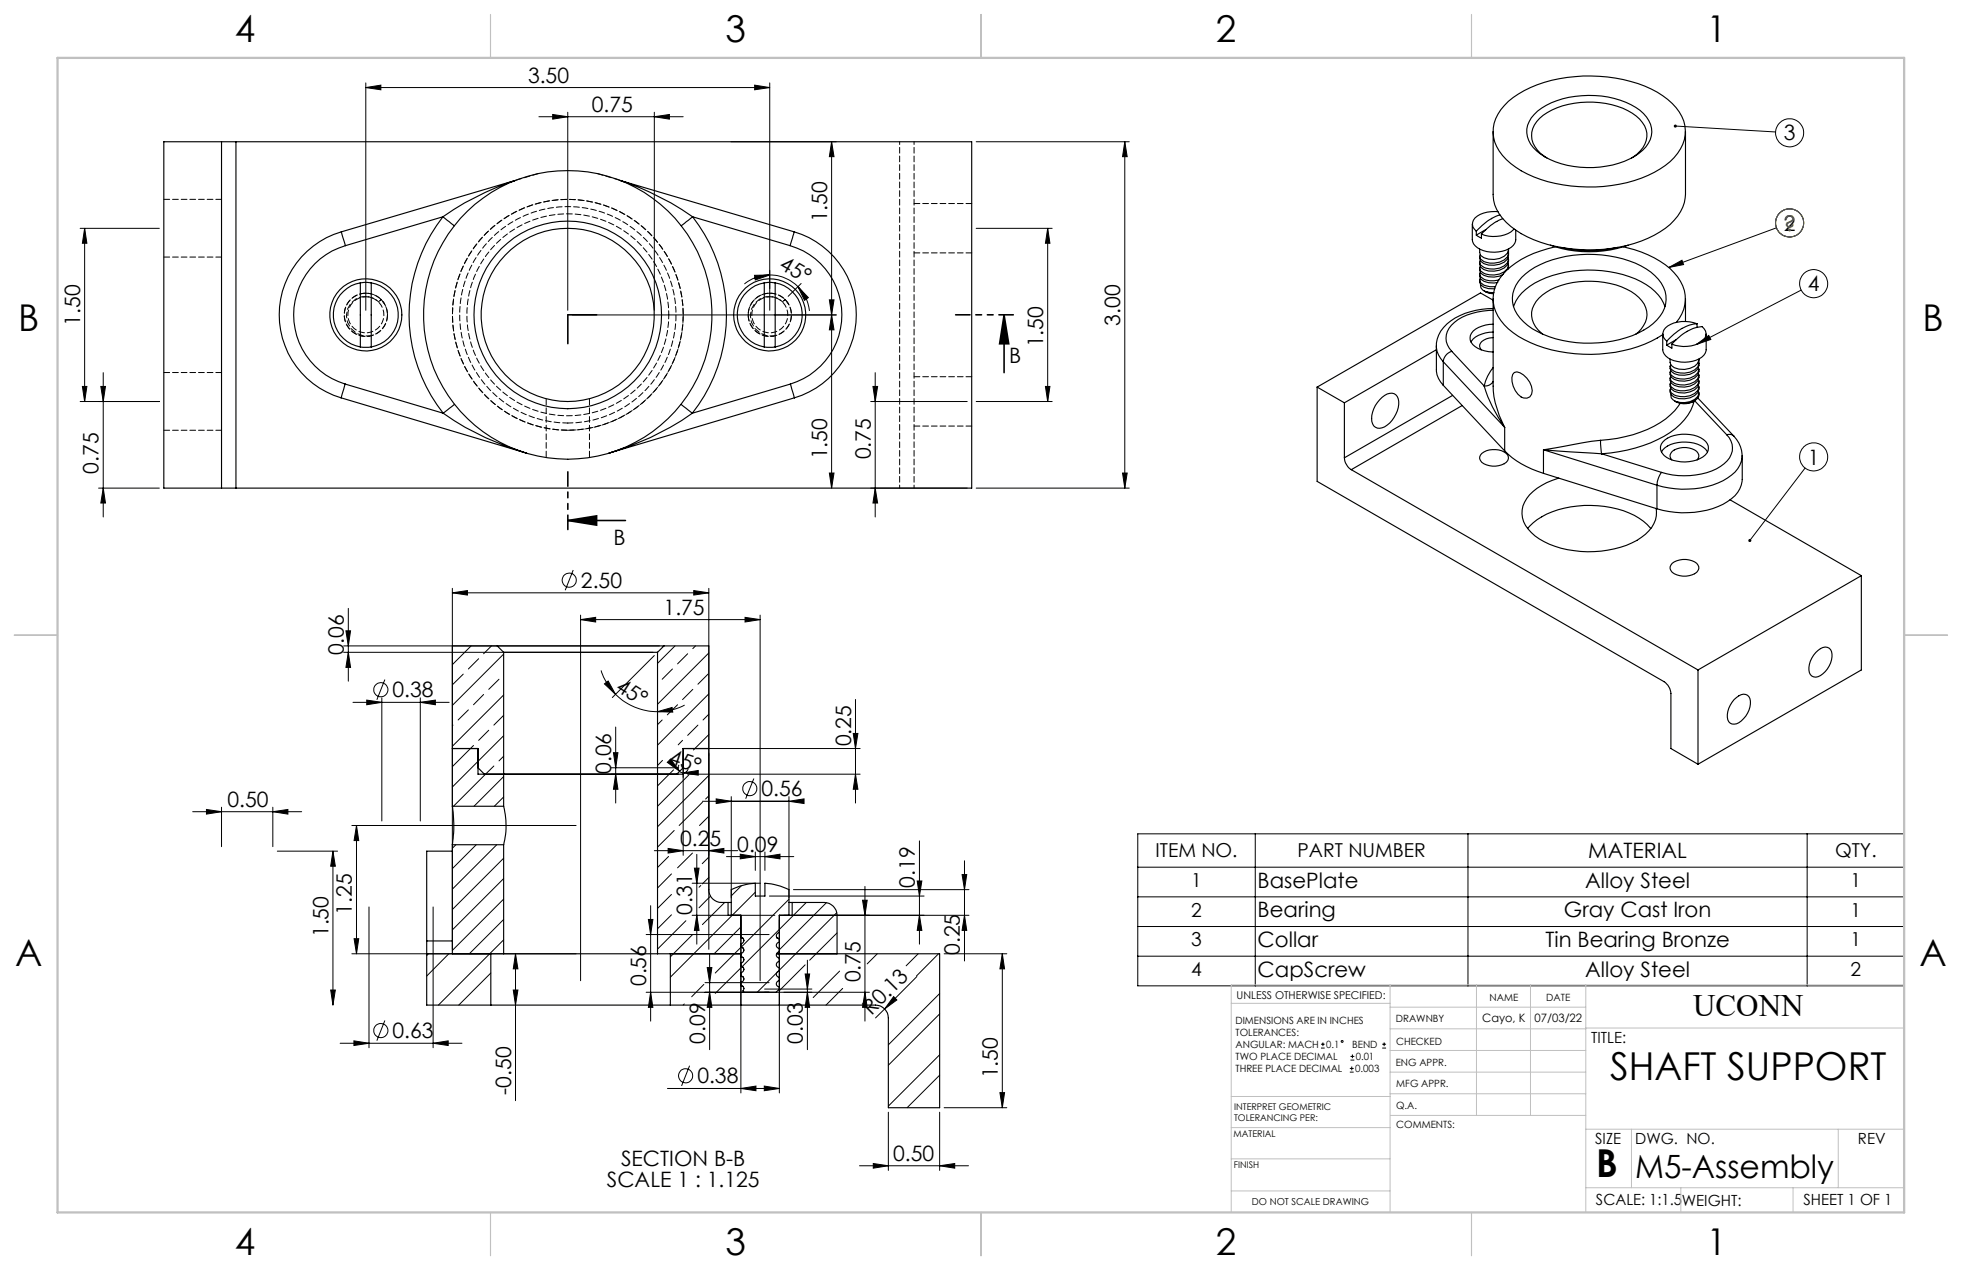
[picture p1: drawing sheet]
<svg xmlns="http://www.w3.org/2000/svg" width="432mm" height="279mm" viewBox="0 0 432 279" stroke-linecap="round" stroke-linejoin="round" font-family="sans-serif">
<g fill="none" stroke="#000" stroke-width=".22">
<path d="M80.5 19.3l3.3-.6v1.1zM80.5 18.2v50.1M80.5 19.3h88.9M166.1 18.7l3.3 .6-3.3 .5zM169.4 18.2v50.1M118.6 25.7h31.8M121.6 25.2l3.4 .5-3.4 .5zM125 24.7v43.6M144 25.7l3.3-.5v1zM144 24.7v43.6M160.9 31.2h23.1M183 31.2l.6 3.3h-1.1z"/>
<path d="M183 31.2v76.2M214.8 31.2h33.7M247.5 31.2v76.2M247.5 31.2l.6 3.3h-1zM368.7 27.7l22.1 1.3M17.6 50.2h17.5M18.6 50.2l.5 3.3h-1zM18.6 50.2v38.1M214.8 50.2h16.8M230.6 50.2l.5 3.3h-1zM230.6 50.2v38.1M367.3 58.8l2.9-1.5 .3 .9z"/>
<path d="M390.9 50.1l-23.6 8.7M125.9 69.3h58.1M166.1 60.6l3.3-.1-3.2 1.1zM169.4 60.5a8.8 8.8 0 0 1 6.2 2.6M169.4 60.5a8.6 8.6 0 0 0-5.6 2M175.6 63.1l2.3 2.4-.8 .6zM175.6 63.1a8.7 8.7 0 0 1 2.6 5.3M176.3 62.4l-2.8 2.8M182.5 66h1.1l-.6 3.3zM183 69.3l.6 3.3h-1.1zM373.3 75.8l2.8-2 .4 .9zM396.4 63.8l-23.1 12"/>
<path d="M17.6 88.3h17.5M18.1 85h1l-.5 3.3zM22.2 85h1l-.5 3.3zM22.7 82v31.7M191.6 88.3h21.3M192.1 85h1l-.5 3.3zM192.6 82v31.7M214.8 88.3h16.8M230.1 85h1l-.5 3.3zM21.7 107.4h13.4M22.7 107.4l.5 3.3h-1zM182.5 104.1h1.1l-.6 3.3z"/>
<path d="M191.6 107.4h21.3M192.6 107.4l.5 3.3h-1zM214.8 107.4h33.7M247.1 104.1h1l-.6 3.3zM397.3 103l-12.2 15.9M76.1 138.8h1.1l-.5 3.3zM76.7 133.8v16.1M99.6 130.4l3.3-.5v1zM99.6 129.4v79.4M99.6 130.4h56.4M126.2 125.4l-1.8 4.5M127.8 136.3l3.3-.5v1z"/>
<path d="M127.8 135.3v80.5M127.8 136.3h39.5M152.7 129.9l3.3 .5-3.3 .5zM156 129.4v79.4M164 135.8l3.3 .5-3.3 .5zM167.3 135.3v80.5M75.6 143.5h68.1M75.6 142.1h69.5M76.7 143.5l.5 3.3h-1.1zM77.7 154.5h21.1M80.7 154l3.3 .5-3.3 .5zM84 153.5v27.1"/>
<path d="M84.7 149.5l-1.8 4.5M92.5 154.5l3.3-.5v1zM92.5 153.5v27.1M99.7 159.5l-.1 .2M102 148.3l-2.3 2.2M103.1 156.2l-2.3 2.2M103.7 142.1l-4.1 4.1M105.3 144.9l-2.2 2.3M106.4 152.8l-2.2 2.2M108.2 142.1l-1.8 1.7M109.8 149.4l-2.2 2.3M110.8 157.4l-2.1 2.1"/>
<path d="M110.8 143.9l-11.2 11.3M110.8 152.9l-11.2 11.3M132.3 147.5l.3 1a13.5 13.5 0 0 0 2.9 4.3M133 150.5l.8-.7 1.7 3zM135.5 152.8a13 13 0 0 0 9.2 3.8M135.5 159.9v16.8M144 144.2l-9.2 9.3M144.7 156.6l3.2-1 .2 1.1zM145.7 158.4l-1 1M148 147.2l-2.3 2.2M148.6 142.1l-3.9 3.8M149.1 155l-2.2 2.3"/>
<path d="M150.7 155.1a12.5 12.5 0 0 1-6 1.5M151.3 143.8l-2.2 2.2M152.5 151.7l-2.3 2.2M153.1 142.1l-.6 .6M153.6 159.5l-2.3 2.3M155.8 148.3l-2.2 2.2M156 143.7l-11.3 11.2M156 157.1l-1.3 1.3M156 152.6l-11.3 11.3M188.3 153.9v22.8M42.4 178.6h24M45.4 178.1l3.4 .5-3.4 .5z"/>
<path d="M48.8 177.6v8.7M60 178.6l3.4-.5v1zM60 177.6v8.7M104.2 164l-4.6 4.7M107.6 160.7l-2.3 2.2M108.7 168.5l-8.9 8.9M110.8 175.3l-2 2.1M110.8 161.9l-11.2 11.2M110.8 170.9l-6.5 6.5M110.8 166.4l-1 1M134.5 170.3h14.9M134.5 168.9h14.9"/>
<path d="M135 165.6h1l-.5 3.3zM135.5 170.3l.5 3.3h-1zM145.8 167.3l-1.1 1.1M146.9 167.7l.7-.7 2 2.7zM148.2 169.4l-3.5 3.5M149.4 168.3a1.03 1.03 0 0 0 .2 1.4M149.6 169.7l.8 .3M150.2 162.9l-.9 1M150.4 165.7v22.5M150.4 170l3.3-.5v1zM151.3 170.3h38M151.3 164.7h38"/>
<path d="M151.4 169.1l-.1 .3a1.07 1.07 0 0 1-.9 .6M151.6 170.5l-6.9 6.9M154.6 176.5l-5.1 5.1M154.6 176.3h19M156 161.6l-3.4 3.4M156 170.6l-11.3 11.3M156 175.1l-.7 .7M156 179.6l-2 2M157.6 175.8l3.3 .5-3.3 .5zM160.9 175.3v22.3M165.9 171.3l-1.8 4.4M173.6 176.3l3.4-.5v1z"/>
<path d="M173.6 175.3v22.3M187.8 161.4h1l-.5 3.3zM188.3 170.3l.5 3.3h-1zM61 187.3h13.3M73.3 187.3l.5 3.3h-1zM73.3 187.3v33.8M77.4 181.6h49.4M78.5 181.6l.5 3.3h-1.1zM78.5 181.6v28.2M81.2 199.5v31M95.3 199.5v31M100.3 185.8l-.7 .8"/>
<path d="M104.8 185.8l-5.2 5.3M109.3 185.8l-9.7 9.8M110.8 193.3l-11.2 11.3M110.8 188.8l-11.2 11.3M110.8 197.8l-11.2 11.3M143.2 199.2v25.4M144 187.1h18.3M147 186.7l3.4 .4-3.4 .6zM147.1 188.4l-2.4 2.5M147.8 196.8l-3.1 3M147.8 192.3l-3.1 3.1M148.4 182.7l-3.7 3.7"/>
<path d="M152.3 194.3h15.1M152.4 187.7l-3.3 3.2M152.8 191h1l-.4 3.3zM153.4 188v19.7M154.2 194.8l-.4 .4M156 187.1l3.3-.4v1zM156 188.6l-1.4 1.4M156 193l-1.4 1.5M156.4 197.1l-2.6 2.6M159.5 198.5l-4.9 4.9M159.9 188.5h14.8M162.9 187.9l3.3 .6-3.3 .4z"/>
<path d="M163.2 194.9l-2.3 2.2M166.2 196.3l-18.7 18.7M166.2 187.4v4.1M168.3 188.5l3.4-.6v1zM168.3 187.4v4.1M169.3 197.1h34.1M173.6 197.8l-10.5 10.6M174.6 195.7h38.7M177.4 198.5l-14.1 14.2M181.9 198.6l-10.4 10.4M189.8 198h1.1l-.5 3.4zM190.4 195v29.6"/>
<path d="M201.9 193.8h1l-.5 3.3zM202.4 185v22.7M211.7 192.4h1.1l-.5 3.3zM212.3 189.4v22M250.4 183.4h168.7v33.5h-168.7zM250.4 190.8h168.7M250.4 197.3h168.7M276.3 183.4v33.5M323.1 183.4v33.5M397.7 183.4v33.5M72.8 217.8h1l-.5 3.3zM77.4 209.8h49.4"/>
<path d="M77.9 206.5h1.1l-.5 3.3zM94.3 209.8l-.4 .4M98.8 209.8l-4.9 4.9M108 214.1l-7 7M110.8 206.8l-14.3 14.3M110.8 202.3l-7.5 7.5M113 217.8h1l-.5 3.3zM113.5 209.8l.5 3.3h-1zM113.5 209.8v32.3M142.2 218.3h49.1M142.2 205.6h27.1M142.7 202.3h1l-.5 3.3z"/>
<path d="M143.2 218.3l.5 3.3h-1zM147.8 201.3l-3.1 3M151 202.6l-6.3 6.2M152.3 201.4h18.2M152.4 205.7l-4.9 4.8M153.4 201.4l.4 3.3h-1zM154.9 216.6l-2.7 2.7M155.2 216.2h14.1M155.6 212.9h1.1l-.5 3.3zM156.2 218.3l.5 3.3h-1.1zM156.2 209.8v21.1M163.1 208.4l-5.7 5.7"/>
<path d="M163.1 212.9l-5.7 5.6M163.1 203.9l-5.9 5.9M163.1 202.4v38.1M168.3 217.6h10.4M171.5 202.4v38.1M172.5 201.4h40.8M177.2 212.3l-5.7 5.6M177.2 214.3h1l-.5 3.3zM177.7 211.2v19.7M177.7 218.3l.5 3.3h-1zM184.2 200.8l-17.5 17.5M184.2 205.2l-6 6"/>
<path d="M184.2 209.7l-.1 .1M184.8 213.6l-5.8 5.9M185.5 217.5l-3.7 3.6M190.4 218.3l.5 3.3h-1.1zM193.1 209.8l-2.2 2.3M196.7 219.3l.7 .7-2.7 2zM201.8 214.8l-7.1 7.2M202.1 209.8l-2.7 2.7M202.4 201.4l.5 3.3h-1zM206.6 209.8l-4.9 4.9M206.8 218.6l-11.3 11.3M207.8 209.8h13.8"/>
<path d="M212.3 201.4l.5 3.3h-1.1zM220.6 209.8l.5 3.3h-1zM220.6 209.8v33.9M250.4 203.8h168.7M250.4 210.4h168.7M74.9 229.5h26.8M77.9 229l3.3 .5-3.3 .5zM84.7 224.5l-1.8 4.5M95.3 229.5l3.3-.5v1zM146.9 239.5h24.6M150.6 220.9l-.2 .2M151.8 234.5l-1.8 4.4"/>
<path d="M163.1 239.5l3.3-.6v1.1zM168.2 238.9l3.3 .6-3.3 .5zM194.7 222l-2 1.9M206.8 232.1l-11.3 11.2M206.8 223.1l-11.3 11.3M206.8 236.5l-7.2 7.2M290.7 230.6h.8M290.7 229.7h.8M291.1 229.3v.9M297.1 235.9h.8M297.1 235.1h.8M297.2 233.2h.9"/>
<path d="M297.2 232.4h.9M297.5 234.6v.9M297.6 232v.8M304.2 230.6h.8M304.2 229.7h.8M304.6 229.3v.9M189.2 256.5h23.9M192.2 256l3.3 .5-3.3 .5zM195.5 244.7v12.8M206.8 256.5l3.3-.5v1zM206.8 244.7v12.8M207.8 243.7h13.8"/>
<path d="M220.1 240.4h1l-.5 3.3z"/>
<circle cx="393.9" cy="29.2" r="3.1"/>
<circle cx="393.9" cy="49" r="3.1"/>
<circle cx="399.2" cy="62.4" r="3.1"/>
<circle cx="399.2" cy="100.5" r="3.1"/>
<circle cx="125.3" cy="127.7" r="1.56"/>
<circle cx="83.8" cy="151.7" r="1.56"/>
<circle cx="165" cy="173.5" r="1.55"/>
<circle cx="83.8" cy="226.7" r="1.55"/>
<circle cx="150.9" cy="236.7" r="1.55"/>
<circle cx="295.4" cy="229.1" r=".2"/>
</g>
<path d="M221 69.3l1 6.3h-2zM221 69.3v12.7M125 114.5l6.3-1v2zM125 114.5h12.7" fill="none" stroke="#000" stroke-width=".35"/>
<circle cx="393.9" cy="49" r="3.1" fill="none" stroke="#808000" stroke-width=".22"/>
<path d="M223 69.3h-12.7M125 116.5v-12.7" fill="none" stroke="#000" stroke-width=".35" stroke-dasharray="6.3 1.3 1.3 1.3 1.3 1.3" stroke-dashoffset="3.2"/>
<path d="M125 75.6v-6.3M131.3 69.3h-6.3" fill="none" stroke="#000" stroke-width=".35" stroke-dasharray="6.3 1.3 1.3 1.3 1.3 1.3"/>
<g fill="none" stroke="#c0c0c0" stroke-width=".22">
<path d="M305.9 216.7v50M324.9 216.7v28.7M336.8 216.7v28.7M349 216.7v50M419.1 216.7h-148.1v50M271 220.7h34.9M305.9 231.1h43.1M305.9 226.3h43.1M305.9 221.6h43.1M305.9 235.9h43.1M349 226.2h70.1M271 255h34.9"/>
<path d="M271 248.1h35M271 241.2h35M305.9 240.6h43.1M306 245.4h43M349 248.4h70.1M359.1 248.4v12.9M404.6 248.4v12.9M271 262h34.9M349 261.3h70.1M369.9 261.3v5.4M394.6 261.3v5.4"/>
</g>
<path d="M108 3.2v9.5M215.9 3.2v9.5M323.8 3.2v9.5M3.1 139.7h9.6M419.1 139.7h9.5M108 266.7v9.6M215.9 266.7v9.6M323.8 266.7v9.6" fill="none" stroke="#c0c0c0" stroke-width=".25"/>
<path d="M12.7 12.7h406.4v254h-406.4z" fill="none" stroke="#c0c0c0" stroke-width=".5"/>
<g fill="#000">
<path d="M196.7 219.3l.7 .7-2.7 2z"/>
<path d="M80.5 19.3l3.3-.6v1.1zM166.1 18.7l3.3 .6-3.3 .5zM147 186.7l3.4 .4-3.4 .6zM156 187.1l3.3-.4v1z"/>
<path d="M144 25.7l3.3-.5v1zM121.6 25.2l3.4 .5-3.4 .5zM164 135.8l3.3 .5-3.3 .5zM127.8 136.3l3.3-.5v1zM152.7 129.9l3.3 .5-3.3 .5zM99.6 130.4l3.3-.5v1z"/>
<path d="M247.5 31.2l.6 3.3h-1zM247.1 104.1h1l-.6 3.3zM183 69.3l.6 3.3h-1.1zM182.5 104.1h1.1l-.6 3.3zM18.6 50.2l.5 3.3h-1zM18.1 85h1l-.5 3.3zM22.2 85h1l-.5 3.3zM22.7 107.4l.5 3.3h-1zM192.1 85h1l-.5 3.3zM192.6 107.4l.5 3.3h-1zM73.3 187.3l.5 3.3h-1zM72.8 217.8h1l-.5 3.3zM113.5 209.8l.5 3.3h-1zM113 217.8h1l-.5 3.3zM152.8 191h1l-.4 3.3zM153.4 201.4l.4 3.3h-1zM201.9 193.8h1l-.5 3.3zM202.4 201.4l.5 3.3h-1zM177.2 214.3h1l-.5 3.3zM177.7 218.3l.5 3.3h-1z"/>
<path d="M166.1 60.6l.1 1 3.2-1.1zM175.6 63.1l1.5 3 .8-.6z"/>
<path d="M182.5 66h1.1l-.6 3.3zM183 31.2l.6 3.3h-1.1zM230.1 85h1l-.5 3.3zM230.6 50.2l.5 3.3h-1z"/>
<path d="M221 69.3l1 6.3h-2zM125 114.5l6.3-1v2z"/>
<path d="M373.3 75.8l2.8-2 .4 .9zM367.3 58.8l2.9-1.5 .3 .9zM368.4 27.6v.1h.3h-.3a.35 .35 0 0 0 .5 .3 .35 .35 0 0 0 .1-.5 .35 .35 0 0 0-.6 .1zM384.9 118.7l-.1 .4 .1 .1 .2-.3-.2 .3a.34 .34 0 0 0 .5 0 .34 .34 0 0 0 0-.5 .34 .34 0 0 0-.5 0z"/>
<path d="M76.7 143.5l.5 3.3h-1.1zM76.1 138.8h1.1l-.5 3.3z"/>
<path d="M92.5 154.5l3.3-.5v1zM80.7 154l3.3 .5-3.3 .5z"/>
<path d="M133 150.5l.8-.7 1.7 3zM144.7 156.6l3.2-1 .2 1.1z"/>
<path d="M45.4 178.1l3.4 .5-3.4 .5zM60 178.6l3.4-.5v1z"/>
<path d="M146.9 167.7l.7-.7 2 2.7zM150.4 170l3.3-.5v1z"/>
<path d="M157.6 175.8l3.3 .5-3.3 .5zM173.6 176.3l3.4-.5v1z"/>
<path d="M77.9 206.5h1.1l-.5 3.3zM78.5 181.6l.5 3.3h-1.1zM188.3 170.3l.5 3.3h-1zM187.8 161.4h1l-.5 3.3zM135.5 170.3l.5 3.3h-1zM135 165.6h1l-.5 3.3zM156.2 218.3l.5 3.3h-1.1zM155.6 212.9h1.1l-.5 3.3zM143.2 218.3l.5 3.3h-1zM142.7 202.3h1l-.5 3.3z"/>
<path d="M77.9 229l3.3 .5-3.3 .5zM95.3 229.5l3.3-.5v1z"/>
<path d="M163.1 239.5l3.3-.6v1.1zM168.2 238.9l3.3 .6-3.3 .5z"/>
<path d="M206.8 256.5l3.3-.5v1zM192.2 256l3.3 .5-3.3 .5zM168.3 188.5l3.4-.6v1zM162.9 187.9l3.3 .6-3.3 .4z"/>
<path d="M220.1 240.4h1l-.5 3.3zM220.6 209.8l.5 3.3h-1zM190.4 218.3l.5 3.3h-1.1zM189.8 198h1.1l-.5 3.4zM212.3 201.4l.5 3.3h-1.1zM211.7 192.4h1.1l-.5 3.3z"/>
</g>
<g fill="none" stroke="#000" stroke-width=".25">
<path d="M48.8 31.2h3.1M48.8 31.2h-12.7v76.2h12.7M48.8 31.2v76.2M51.9 31.2h162v76.2h-162M51.9 31.2v76.2M113.3 39.7l-.1 .1a64.8 64.8 0 0 0-15.7 7.9M113.3 39.7l-38.2 11.3M113.5 39.7h-.2M136.5 39.7h.1M136.6 39.7l.1 .1a62.1 62.1 0 0 1 15.7 7.9M136.6 39.7l38.2 11.3M328.6 28.9v13.9a9 9 0 0 0 3.9 7 27.2 27.2 0 0 0 16.8 5.2 27.7 27.7 0 0 0 18.3-5.6 9.5 9.5 0 0 0 3.3-6.6v-13.9"/>
<path d="M332 22.3a27.7 27.7 0 0 1 18.2-5.6 29.4 29.4 0 0 1 15.7 4.4 9.9 9.9 0 0 1 5 7.6 9.9 9.9 0 0 1-5.6 8.5 31.8 31.8 0 0 1-21.3 3.5 21.8 21.8 0 0 1-13.3-6.5 7.8 7.8 0 0 1 .4-11zM337.6 25.2a17 17 0 0 1 12-4.2 17.6 17.6 0 0 1 12.1 4 5.2 5.2 0 0 1-.2 8.1 18.5 18.5 0 0 1-13.7 3.7 16.1 16.1 0 0 1-10.3-4.3 5.1 5.1 0 0 1 .1-7.3zM340.4 34.7a5.8 5.8 0 0 1-3.3-5.6 7 7 0 0 1 4.5-4.9 19.8 19.8 0 0 1 17.6 .7 5.5 5.5 0 0 1 3.1 6 6.9 6.9 0 0 1-3.2 3.8M75.1 51l.9 3M75.1 51a19 19 0 0 0-13.6 18.3 19 19 0 0 0 13.6 18.2M76 54a15.9 15.9 0 0 0-11.4 15.2 15.9 15.9 0 0 0 11.4 15.3M97.5 47.7l2.5 2M97.5 47.7a35 35 0 0 0 0 43.2M97.5 47.7l-21.5 6.3M152.4 47.7l-2.5 2M152.4 47.7a35 35 0 0 1 0 43.2M152.4 47.7l21.5 6.3"/>
<path d="M173.9 54a15.9 15.9 0 0 1 11.4 15.2 15.9 15.9 0 0 1-11.3 15.3M174.8 51l-.9 3M174.8 51a19 19 0 0 1 13.7 18.3 19 19 0 0 1-13.7 18.2M324 49.3v3.4a3 3 0 0 0 2.5 2.4 7 7 0 0 0 6.6-1.1 3.7 3.7 0 0 0 .5-3.4M324.9 50.9v.8M325.6 54.8v.8l.3 .6a4.4 4.4 0 0 0 5.9-.5l.2-.8M325.6 59l.3 1.1a4.4 4.4 0 0 0 4.9 .3M325.8 59.9l-.2 .4a2.28 2.28 0 0 0 2.3 1.5l2-.2M326 51.5v.9l-1.1-.7M327 50.5l-2.1 1.2M329.7 46.6a5.9 5.9 0 0 0-5.4 1.8 1.86 1.86 0 0 0 .6 2.5M330.1 47.3l-1.4 .5a13.6 13.6 0 0 0-3.8 3.1"/>
<path d="M330.7 48.1a12.3 12.3 0 0 0-4.7 3.4M331.8 55.7h.2a3 3 0 0 1-3.2 2.2 3.8 3.8 0 0 1-2.9-.9l-.3-.6 .2-.4M331.9 57.9l.1 .4a3 3 0 0 1-3.2 2.2 3.8 3.8 0 0 1-2.9-.9l-.3-.6 .2-.4M331.9 56.6l.1 .4a3 3 0 0 1-3.2 2.2 3.8 3.8 0 0 1-2.9-.9l-.3-.6 .2-.4M332 54.8a2.52 2.52 0 0 1-2 3.3 4.2 4.2 0 0 1-4.1-.6l-.3-1.1M332 57a2.21 2.21 0 0 1-2 2.4 4.2 4.2 0 0 1-4.1-.6l-.3-1.1M332 58.3l-.1 .9M333.2 50.4a6.7 6.7 0 0 1-7.2 1.1M341.2 53.9a26 26 0 0 0 17.1 0M342.3 54.3a21.1 21.1 0 0 0-11.6 6.2 7.8 7.8 0 0 0 .4 11 23.4 23.4 0 0 0 13.8 6.1 31.2 31.2 0 0 0 21-4M343.5 54.4a28.5 28.5 0 0 0 12.6 0M357.2 54.3a22 22 0 0 1 11.2 5.7 7.8 7.8 0 0 1 .5 10.9"/>
<path d="M79.3 62.2v14.1M79.3 62.2a7.2 7.2 0 0 0-5.9 7.1 7.2 7.2 0 0 0 5.9 7M79.3 76.3h2.4M79.3 62.2h2.4M81.7 62.2a7.2 7.2 0 0 1 5.9 7.1 7.2 7.2 0 0 1-5.9 7M81.7 62.2v14.1M168.2 62.2a7.2 7.2 0 0 0-5.9 7.1 7.2 7.2 0 0 0 5.9 7M168.2 62.2v14.1M168.2 76.3h2.4M168.2 62.2h2.4M170.6 62.2a7.2 7.2 0 0 1 5.9 7.1 7.2 7.2 0 0 1-5.9 7M170.6 62.2v14.1"/>
<path d="M316.1 76.1v5.2a4.6 4.6 0 0 0 1.5 3.5M316.1 76.9l-20.2 11.7M317.6 79.6l13.6 14.4M317.6 79.6v5.2M319.5 77.3a2.61 2.61 0 0 0-1.9 2.3M319.5 77.3l7.1 7.6M325.6 60.3l.3 1.1a4.2 4.2 0 0 0 3.7 .7M325.6 61.6l.3 1.1a3.9 3.9 0 0 0 3.1 .8M325.8 61.2l-.2 .4a2.25 2.25 0 0 0 2.3 1.5l1.2-.1M325.9 62.7v.6l.4 .5 .7 .4M326.6 64l.8 .4 1.3 .2M327 64.2l1.7 .3"/>
<path d="M327 64.2l1.8 .2M328.6 67.9a14.6 14.6 0 0 0-10.9 4.1 5.3 5.3 0 0 0-.1 7.6M328.6 71.3a5.3 5.3 0 0 0-5 2.5 2.47 2.47 0 0 0 1.6 2.8 7.8 7.8 0 0 0 3.4 .8M328.6 73.1a5.4 5.4 0 0 0-4.9 2.1M328.6 74.3h-.2a2.92 2.92 0 0 0-2.8 1.6v.4l.4 .7M328.6 65.7v19.2a19.5 19.5 0 0 0 2.6 9.1M328.6 68.3a14.1 14.1 0 0 0-8.5 2.6 4.1 4.1 0 0 0-.6 6.4M328.6 66l-2.8-1.5-35.9 20.7M333.1 67.5a10.1 10.1 0 0 1 5.9-5.8 26.8 26.8 0 0 1 22.1 .2 10.5 10.5 0 0 1 5.3 5.6M334.9 61a20.1 20.1 0 0 1 12.9-5 25.2 25.2 0 0 1 14.5 3.2 8 8 0 0 1 4.4 6.8 8.5 8.5 0 0 1-5 6.6 26.4 26.4 0 0 1-24.5-.3 8.1 8.1 0 0 1-4.4-6.8 7 7 0 0 1 2.1-4.5zM339.5 73.5a5.1 5.1 0 0 1-.1-8.6 18.1 18.1 0 0 1 13.7-2.8 13.2 13.2 0 0 1 8.2 4 4.6 4.6 0 0 1-.1 6.3l-1.2 1.1M365.9 73.5v3.4a3.3 3.3 0 0 0 3.2 2.6 6.5 6.5 0 0 0 5.9-1.3l.3-.5 .2-.8v-3.4"/>
<path d="M366.8 75.1v.8M367.6 79v.8l.2 .6a4.4 4.4 0 0 0 5.9-.5l.2-.8M367.9 75.7v.9l-1.1-.7M368.7 74.9l2.5-1.9a6.9 6.9 0 0 1 3.4-1.1 1.95 1.95 0 0 1-.2 3.3 7.3 7.3 0 0 1-6.5 .5zM368.9 74.7l-2.1 1.2M370.9 65.7v5M373.5 71.2a7 7 0 0 0-7 .9 1.89 1.89 0 0 0 .3 3M373.5 71.2a10.1 10.1 0 0 0-6.7 3.9M373.5 71.2v.8M373.7 79.9h.2a3 3 0 0 1-3.2 2.2 3.8 3.8 0 0 1-2.9-.9l-.2-.6 .1-.4M373.9 79a2.55 2.55 0 0 1-2 3.3 4.2 4.2 0 0 1-4.1-.6l-.2-1.1M75.1 87.5l40.8 12.2-.4-.1"/>
<path d="M76 84.5l-.9 3M76 84.5l21.5 6.4M97.5 90.9a58.8 58.8 0 0 0 17.7 8.6M100 89l-2.5 1.9M149.9 89l2.5 1.9M174 84.5l.8 3M174 84.5l-21.6 6.4M174.8 87.5l-40.8 12.2a61.5 61.5 0 0 0 18.4-8.8M289.9 85.2v20.7l76.3 44.1a3.4 3.4 0 0 1 1.5 2.6v12.1l6 3.4M289.9 85.2l6 3.4M295.9 88.6v12.1M303.6 87.9a2.75 2.75 0 0 1 3.6-1 4.2 4.2 0 0 1-.4 4.9 4.3 4.3 0 0 1-3.7 2.4 2.26 2.26 0 0 1-1.2-2.8 6.7 6.7 0 0 1 1.7-3.5z"/>
<path d="M317.6 84.8l13.6 14.4M319.7 87l-23.8 13.7M321.8 89.2l-24.4 14.1M326.1 99.8a4.5 4.5 0 0 1 5.7 .3 1.56 1.56 0 0 1-1.3 2.2 4.3 4.3 0 0 1-4.7-1 1.15 1.15 0 0 1 .3-1.5zM326.6 84.9a31.6 31.6 0 0 0 4.6 9.1M328.6 83.9l-.8 .8-1.2 .2M328.6 80.9a9.9 9.9 0 0 0-2 4M331.2 99.2a19.7 19.7 0 0 0 8.5 4.9M331.2 94v5.2M333.3 82a2.63 2.63 0 0 1 2.7 1.2 3.9 3.9 0 0 1 1.1 3.5 1.67 1.67 0 0 1-1.5 1 1.67 1.67 0 0 1-1.5-1 4.8 4.8 0 0 1-1.2-4.3zM339.7 99l12.8 .8M339.7 99v5.1"/>
<path d="M339.7 99l25 7.8M352.2 96.9l-1.9 .2-10.6 1.9M352.2 96.9l.3 2.9M352.5 99.8l13.2 4.1M365.7 99.4a5.7 5.7 0 0 1 5.4-2.1 5.2 5.2 0 0 1 4.7 2.1M365.9 97.3a7.6 7.6 0 0 1 8.4-1 2.37 2.37 0 0 1 1.4 3.4 6.7 6.7 0 0 1-6.6 1.8 4 4 0 0 1-3.7-2.7v-.6zM367.8 86.9v.6l1.1 .9M368.5 88.2a4.1 4.1 0 0 0 4.5 0l7 7.4M369.8 88.7a16.2 16.2 0 0 1-8.8 6.4 32.5 32.5 0 0 1-8.8 1.8M372.9 88.2a12.8 12.8 0 0 1-6.7 7.8 33 33 0 0 1-13.7 3.8M373.7 87.6l7.9 8.3M373.8 86l.1 .4a3 3 0 0 1-3.2 2.2l-1.8-.2"/>
<path d="M373.8 84.7l.1 .4a3 3 0 0 1-3.2 2.2 3.8 3.8 0 0 1-2.9-.9l-.2-.6 .1-.5M373.8 83.4l.1 .4a3 3 0 0 1-3.2 2.2 3.5 3.5 0 0 1-2.9-.9l-.2-.6 .1-.4M373.8 82.1l.1 .4a3 3 0 0 1-3.2 2.2 3.6 3.6 0 0 1-2.9-.9l-.2-.6 .1-.4M373.8 80.8l.1 .4a3 3 0 0 1-3.2 2.2 3.8 3.8 0 0 1-2.9-.9l-.2-.6 .1-.4M373.9 81.2a2.21 2.21 0 0 1-2 2.4 4.4 4.4 0 0 1-4.1-.6l-.2-1.1M373.9 82.5a2.22 2.22 0 0 1-2 2.4 4.4 4.4 0 0 1-4.1-.6l-.2-1.1M373.9 83.8a2.17 2.17 0 0 1-2 2.4 4.2 4.2 0 0 1-4.1-.7l-.2-1M373.9 85.1a2.21 2.21 0 0 1-2 2.4 4.2 4.2 0 0 1-4.1-.6l-.2-1.1M373.9 86.4a1.8 1.8 0 0 1-1.6 2 5.3 5.3 0 0 1-3.4 0M380 95.6a4.1 4.1 0 0 1-.6 6.4 15.4 15.4 0 0 1-12.5 2.2l-1.2-.3M380 95.6h1l.6 .3M381.6 95.9a6.3 6.3 0 0 1 1.8 4.4"/>
<path d="M48.8 107.4h3.1M295.9 100.7a3.4 3.4 0 0 0 1.5 2.6M297.4 103.3l76.3 44.1M336.2 116.3a15.7 15.7 0 0 1 10.9-5 22 22 0 0 1 13.7 2.7l1.7 1.4 .8 .9M339.7 104.1l25 7.8M343.1 105.2a13.3 13.3 0 0 0-7.1 4.4 5.5 5.5 0 0 0 1 7.6 18.6 18.6 0 0 0 12.4 4.2 19.8 19.8 0 0 0 12.7-3.9 6.2 6.2 0 0 0 2.4-5.6M364.7 106.8a19.7 19.7 0 0 0 15.5-1.6 6.1 6.1 0 0 0 3.2-4.9v5.2a6 6 0 0 1-3.2 4.8 19.7 19.7 0 0 1-15.5 1.6M364.7 106.8v5.1M365.7 103.9a5 5 0 0 0-1 2.9M367.9 101.2a1.33 1.33 0 0 1 .6-2.2 4.4 4.4 0 0 1 5.2 .7 1.16 1.16 0 0 1-.2 1.5M380.8 110l28.8 16.6M368 123.9a4.4 4.4 0 0 1 5.7 .4 1.56 1.56 0 0 1-1.3 2.2 4.3 4.3 0 0 1-4.7-1 1.19 1.19 0 0 1 .3-1.6z"/>
<path d="M409.6 126.6v20.8l-35.9 20.7M409.6 126.6l-35.9 20.8M109.4 142.1h36.7M109.4 142.1h-9.8v35.3M109.4 142.1l1.4 1.4M110.8 143.5h33.9M110.8 143.5v33.9M144.7 143.5v66.3M146.1 142.1h9.9v53.6a2.77 2.77 0 0 0 2.8 2.8h1.4M146.1 142.1l-1.4 1.4M373.7 147.4v20.7M381.6 153.9a2.4 2.4 0 0 1 3-.9 2.84 2.84 0 0 1 .3 3.2 4.9 4.9 0 0 1-3.3 3.1 1.59 1.59 0 0 1-1.4-2.1 5.7 5.7 0 0 1 1.4-3.3z"/>
<path d="M399.6 143.5a2.35 2.35 0 0 1 3-.9 2.87 2.87 0 0 1 .3 3.3 4.9 4.9 0 0 1-3.3 3.1 1.64 1.64 0 0 1-1.5-2.2 5.5 5.5 0 0 1 1.5-3.3zM99.6 164.7h5.6v5.6h45.2v-5.6h5.6M99.6 177.4a28.1 28.1 0 0 1 0 8.4M99.6 177.4h11.2M105.2 168.9l1.4 1.4M110.8 177.4a17.2 17.2 0 0 1 0 8.4M150.4 168.9l-1.5 1.4M99.6 185.8v24M99.6 185.8h11.2M99.6 187.3h-5.7v19.7M110.8 185.8v24M160.2 198.5h.7"/>
<path d="M160.2 198.5v2.9h2.9v19.7M173.6 198.5h.7M174.3 198.5h7.1a2.83 2.83 0 0 1 2.8 2.9v8.4M174.3 198.5v2.9h-2.8v19.7M93.9 207v2.8M93.9 209.8h16.9M93.9 209.8v11.3h14.1M93.9 207h5.7M108 209.8v11.3M110.8 209.8h33.9M144.7 209.8h18.4M147.5 209.8v11.3"/>
<path d="M160.9 201.4v-5.7a14.7 14.7 0 0 1 5.3-1.4v2.8h2.1v-2.8a14.7 14.7 0 0 1 5.3 1.4v5.7M163.5 217l-.4-.2a.68 .68 0 0 1 .6 .5 .68 .68 0 0 1-.2 .7l.3 .3h7l.7-.7M163.5 210.6l-.4-.1a.69 .69 0 0 1 .6 .7 .69 .69 0 0 1-.6 .6M163.5 208.5l-.4-.1a.69 .69 0 0 1 .6 .6 .69 .69 0 0 1-.6 .7M163.5 206.4l-.4-.2a.69 .69 0 0 1 .6 .7 .69 .69 0 0 1-.6 .7M163.5 214.9l-.4-.2a.69 .69 0 0 1 .6 .7 .69 .69 0 0 1-.6 .7M163.5 212.8l-.4-.2a.69 .69 0 0 1 .6 .7 .69 .69 0 0 1-.6 .7M163.7 217.5h.1M163.7 213.2v.1M163.7 211.1v.1M163.7 215.3v.1M163.7 209v.1"/>
<path d="M163.7 206.9h.1M171 209.8h.5zM171.5 205.2a.69 .69 0 0 0-.6 .7 .69 .69 0 0 0 .6 .7l-.5-.2M171.5 207.3a.69 .69 0 0 0-.6 .7 .69 .69 0 0 0 .6 .7M171.5 209.4a.69 .69 0 0 0-.6 .7 .69 .69 0 0 0 .6 .7M171.5 211.5a.69 .69 0 0 0-.6 .7 .69 .69 0 0 0 .6 .7M171.5 213.6a.69 .69 0 0 0-.6 .7 .69 .69 0 0 0 .6 .7M171.5 215.8a.69 .69 0 0 0-.6 .6 .69 .69 0 0 0 .6 .7M171.5 209.8h35.3v33.9h-11.3v-19.8a2.83 2.83 0 0 0-2.8-2.8h-21.2M108 221.1h39.5M147.5 221.1h15.6M163.1 221.1h8.4"/>
<circle cx="80.5" cy="69.3" r="7.9"/>
<circle cx="124.9" cy="69.3" r="19.1"/>
<circle cx="125" cy="69.3" r="20.7"/>
<circle cx="125" cy="69.3" r="31.7"/>
<circle cx="169.4" cy="69.3" r="7.9"/>
</g>
<g fill="none" stroke="#000" stroke-width=".22" stroke-dasharray="1.3 .6">
<path d="M36.1 56.6h12.7M48.8 43.9h-12.7M201.2 55.6h12.7M213.9 44.8h-12.7M80.5 64.5a4.8 4.8 0 0 1 4.3 6.9 4.8 4.8 0 0 1-8.1 .7 4.8 4.8 0 0 1 2.9-7.5l.9-.1M83.9 65.9l-.2-.1M85.3 69.3a4.8 4.8 0 0 1-6.9 4.2 4.8 4.8 0 0 1-.8-8 4.8 4.8 0 0 1 7.6 2.9l.1 .9M164.7 69.3a4.8 4.8 0 0 0 6.8 4.2 4.8 4.8 0 0 0 .8-8 4.8 4.8 0 0 0-7.6 2.9v.9M169.4 64.5a4.8 4.8 0 0 1 4.3 6.9 4.8 4.8 0 0 1-8.1 .7 4.8 4.8 0 0 1 2.9-7.5l.9-.1M172.8 65.9l-.2-.1M36.1 94.7h12.7M48.8 82h-12.7"/>
<path d="M201.2 93.7h12.7M213.9 82.9h-12.7"/>
</g>
<path d="M81.4 73.9a4.4 4.4 0 0 1-5.2-4.1 4.4 4.4 0 0 1 4.8-4.5l1.4 .4 1 .7M170.3 73.9a4.4 4.4 0 0 1-5.2-4.1 4.4 4.4 0 0 1 4.8-4.5l1.4 .4 1 .7" fill="none" stroke="#000" stroke-width=".22" stroke-dasharray="1.3 .6" stroke-dashoffset=".5"/>
<path d="M83.9 65.9l-.5 .5 .5-.5M172.8 65.9l-.5 .5 .5-.5M173.6 67l-.8-1.1" fill="none" stroke="#000" stroke-width=".22" stroke-dasharray="1.3 .6" stroke-dashoffset=".7"/>
<path d="M80.5 65.3a4 4 0 0 1 3.6 5.7 4 4 0 0 1-6.7 .7 4 4 0 0 1 2.3-6.3l.8-.1M84.6 66.9l-.7-1M169.4 65.3a4 4 0 0 1 3.6 5.7 4 4 0 0 1-6.7 .7 4 4 0 0 1 2.3-6.3l.8-.1M198 107.4v-76.2M201.2 107.4v-76.2" fill="none" stroke="#000" stroke-width=".22" stroke-dasharray="1.3 .6" stroke-dashoffset=".6"/>
<path d="M118.5 38.2l-5 1.5M136.5 39.7l-5.1-1.5M150.4 69.3a25.4 25.4 0 0 0-37.5-22.4 25.4 25.4 0 0 0-1.8 43.7 25.4 25.4 0 0 0 39.2-19.4l.1-1.9M120.2 87.7v13M125 94.7a25.4 25.4 0 0 0 22.3-37.6 25.4 25.4 0 0 0-43.6-1.7 25.4 25.4 0 0 0 19.3 39.2l2 .1M129.7 100.6v-12.9" fill="none" stroke="#000" stroke-width=".22" stroke-dasharray="1.3 .6" stroke-dashoffset="-.1"/>
<path d="M125 93.1a23.8 23.8 0 0 0 20.9-35.2 23.8 23.8 0 0 0-40.9-1.6 23.8 23.8 0 0 0 18.1 36.7l1.9 .1" fill="none" stroke="#000" stroke-width=".22" stroke-dasharray="1.3 .6" stroke-dashoffset=".1"/>
<path d="M147.2 69.3a22.2 22.2 0 0 1-32.8 19.5 22.2 22.2 0 0 1-1.6-38.1 22.2 22.2 0 0 1 34.3 16.7l.1 1.9" fill="none" stroke="#000" stroke-width=".22" stroke-dasharray="1.3 .6" stroke-dashoffset=".4"/>
<g font-size="8.5">
<text x="354.4" y="237.7">SHAFT SUPPORT</text>
<text x="351.3" y="259">B</text>
</g>
<g font-size="8.1">
<text x="51.7" y="9.3">4</text>
<text x="159.7" y="9.3">3</text>
<text x="267.6" y="9.3">2</text>
<text x="375.6" y="9.3">1</text>
<text x="4" y="72.8">B</text>
<text x="423.1" y="72.8">B</text>
<text x="3.3" y="212.5">A</text>
<text x="422.4" y="212.5">A</text>
<text x="51.7" y="276">4</text>
<text x="159.7" y="276">3</text>
<text x="267.6" y="276">2</text>
<text x="375.6" y="276">1</text>
</g>
<text font-size="7.1" x="359.9" y="259.1">M5-Assembly</text>
<text font-size="6.9" x="372.6" y="223.6">UCONN</text>
<g font-size="4.7">
<text x="116.2" y="18.2">3.50</text>
<text x="130.2" y="24.7">0.75</text>
<text x="392.6" y="30.9">3</text>
<text x="182" y="48.9" transform="rotate(-90 182 48.9)">1.50</text>
<text x="392.6" y="50.7">2</text>
<text x="171.3" y="59" transform="rotate(30 171.3 59)">45°</text>
<text x="397.9" y="64.1">4</text>
<text x="17.6" y="71.7" transform="rotate(-90 17.6 71.7)">1.50</text>
<text x="246.6" y="71.7" transform="rotate(-90 246.6 71.7)">3.00</text>
<text x="229.6" y="76.4" transform="rotate(-90 229.6 76.4)">1.50</text>
<text x="222.1" y="79.8">B</text>
<text x="182" y="101.1" transform="rotate(-90 182 101.1)">1.50</text>
<text x="191.6" y="101.1" transform="rotate(-90 191.6 101.1)">0.75</text>
<text x="21.7" y="104.2" transform="rotate(-90 21.7 104.2)">0.75</text>
<text x="397.9" y="102.2">1</text>
<text x="135" y="119.9">B</text>
<text x="127.9" y="129.3">2.50</text>
<text x="146.1" y="135.3">1.75</text>
<text x="75.7" y="144.2" transform="rotate(-90 75.7 144.2)">0.06</text>
<text x="86.4" y="153.4">0.38</text>
<text x="135.3" y="151.8" transform="rotate(33 135.3 151.8)">45°</text>
<text x="147" y="167.9" transform="rotate(18 147 167.9)">45°</text>
<text x="187.3" y="164.2" transform="rotate(-90 187.3 164.2)">0.25</text>
<text x="134.5" y="170.3" transform="rotate(-90 134.5 170.3)">0.06</text>
<text x="50.1" y="177.6">0.50</text>
<text x="167.6" y="175.2">0.56</text>
<text x="149.7" y="186.1">0.25</text>
<text x="162.3" y="187.4">0.09</text>
<text x="349.6" y="188.8">MATERIAL</text>
<text x="201.4" y="195.3" transform="rotate(-90 201.4 195.3)">0.19</text>
<text x="276.8" y="195.3">BasePlate</text>
<text x="348.9" y="195.3">Alloy Steel</text>
<text x="77.5" y="201.3" transform="rotate(-90 77.5 201.3)">1.25</text>
<text x="152.3" y="201.3" transform="rotate(-90 152.3 201.3)">0.31</text>
<text x="276.8" y="201.8">Bearing</text>
<text x="344.2" y="201.8">Gray Cast Iron</text>
<text x="72.3" y="206.2" transform="rotate(-90 72.3 206.2)">1.50</text>
<text x="276.8" y="208.3">Collar</text>
<text x="340.1" y="208.3">Tin Bearing Bronze</text>
<text x="211.3" y="210.1" transform="rotate(-90 211.3 210.1)">0.25</text>
<text x="276.8" y="214.9">CapScrew</text>
<text x="348.9" y="214.9">Alloy Steel</text>
<text x="142.2" y="217" transform="rotate(-90 142.2 217)">0.56</text>
<text x="189.4" y="216.1" transform="rotate(-90 189.4 216.1)">0.75</text>
<text x="191.8" y="223.4" transform="rotate(-45 191.8 223.4)">R0.13</text>
<text x="86.4" y="228.4">0.63</text>
<text x="155.2" y="229.6" transform="rotate(-90 155.2 229.6)">0.09</text>
<text x="176.7" y="229.6" transform="rotate(-90 176.7 229.6)">0.03</text>
<text x="153.5" y="238.4">0.38</text>
<text x="219.6" y="237.3" transform="rotate(-90 219.6 237.3)">1.50</text>
<text x="112.5" y="240.8" transform="rotate(-90 112.5 240.8)">-0.50</text>
<text x="136.7" y="256.6">SECTION B-B</text>
<text x="196.5" y="255.5">0.50</text>
<text x="133.6" y="261.1">SCALE 1 : 1.125</text>
</g>
<text font-size="4.7" fill="#808000" x="392.5" y="50.7">?</text>
<g font-size="4.2">
<text x="254.3" y="188.6">ITEM NO.</text>
<text x="285.6" y="188.6">PART NUMBER</text>
<text x="403.9" y="188.6">QTY.</text>
<text x="262.2" y="195.2">1</text>
<text x="407.3" y="195.2">1</text>
<text x="262.2" y="201.7">2</text>
<text x="407.3" y="201.7">1</text>
<text x="262.2" y="208.2">3</text>
<text x="407.3" y="208.2">1</text>
<text x="262.2" y="214.7">4</text>
<text x="407.3" y="214.7">2</text>
</g>
<g font-size="3.4">
<text x="350.2" y="229.5">TITLE:</text>
<text x="351.1" y="251.6">SIZE</text>
<text x="359.9" y="251.6">DWG. NO.</text>
<text x="408.9" y="251.7">REV</text>
<text x="351.2" y="265.2">SCALE: 1:1.5</text>
<text x="370.1" y="265.3">WEIGHT:</text>
<text x="396.9" y="265.2">SHEET 1 OF 1</text>
</g>
<g font-size="2.5">
<text x="326.2" y="224.8">Cayo, K</text>
<text x="337.7" y="224.9">07/03/22</text>
</g>
<text font-size="2.4" x="272.2" y="219.7">UNLESS OTHERWISE SPECIFIED:</text>
<g font-size="2.2">
<text x="327.8" y="220.1">NAME</text>
<text x="340.3" y="220.2">DATE</text>
<text x="271.9" y="225.3">DIMENSIONS ARE IN INCHES</text>
<text x="271.9" y="227.9">TOLERANCES:</text>
<text x="307.2" y="224.9">DRAWNBY</text>
<text x="271.9" y="230.6">ANGULAR: MACH</text>
<text x="271.9" y="233.2">TWO PLACE DECIMAL</text>
<text x="291.9" y="230.6">0.1</text>
<text x="297.6" y="230.6">BEND</text>
<text x="298.4" y="233.2">0.01</text>
<text x="307.3" y="229.8">CHECKED</text>
<text x="271.9" y="235.9">THREE PLACE DECIMAL</text>
<text x="298.2" y="235.9">0.003</text>
<text x="307.2" y="234.5">ENG APPR.</text>
<text x="307.3" y="239.2">MFG APPR.</text>
<text x="307.3" y="243.9">Q.A.</text>
<text x="307.3" y="248.1">COMMENTS:</text>
</g>
<text font-size="2.1" x="275.5" y="265.1">DO NOT SCALE DRAWING</text>
<g font-size="2">
<text x="271.6" y="244.1">INTERPRET GEOMETRIC</text>
<text x="271.5" y="250.2">MATERIAL</text>
<text x="271.6" y="246.6">TOLERANCING PER:</text>
<text x="271.5" y="257">FINISH</text>
</g>
</svg>
